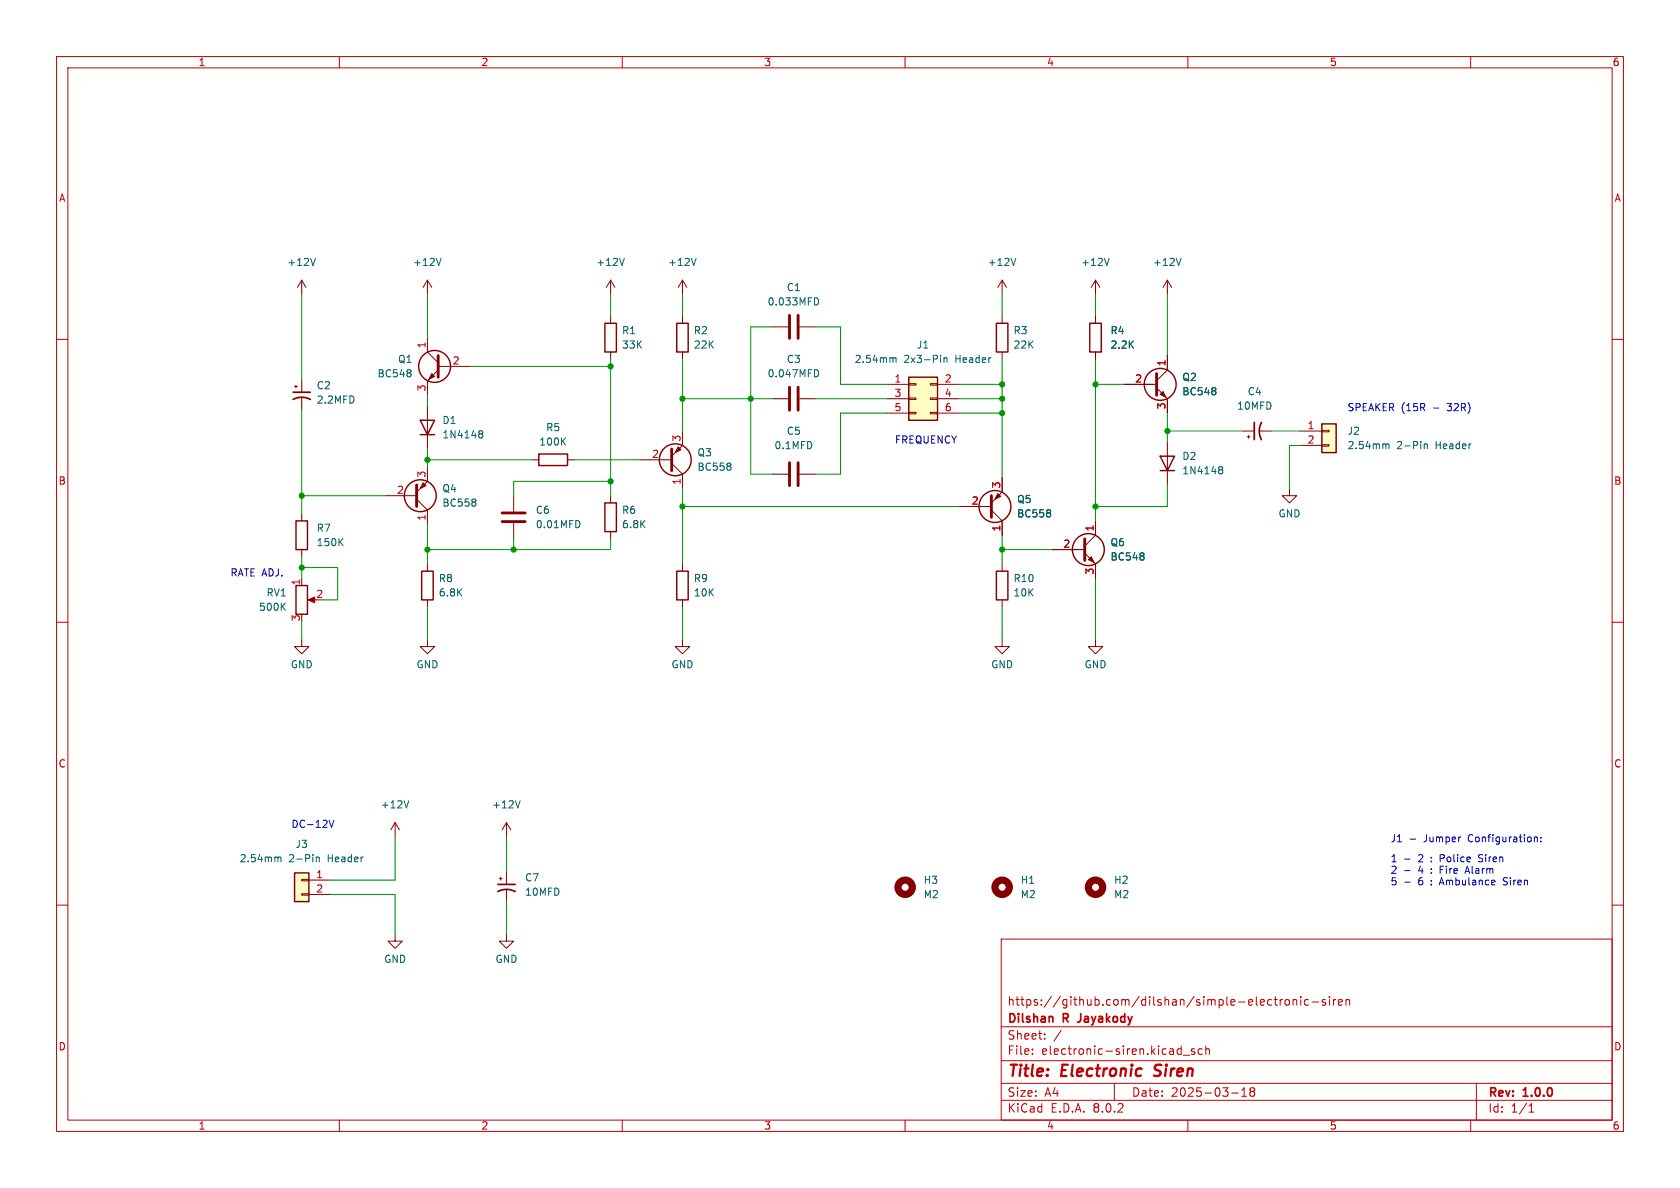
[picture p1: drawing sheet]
<svg xmlns="http://www.w3.org/2000/svg" width="297mm" height="210mm" viewBox="0 0 297 210" stroke-linecap="round" stroke-linejoin="round" font-family="sans-serif">
<g fill="none" stroke="#c20000" stroke-width=".18">
<path d="M10 10h277v190h-277zM12 12h273v186h-273zM60 10v2M110 10v2M160 10v2M210 10v2M260 10v2M10 60h2M285 60h2M10 110h2M285 110h2M10 160h2"/>
<path d="M285 160h2M177 166h108v32h-108zM224.8 176.8l-.4-.1-.3 .3v.4l.1 .2h.6M225.2 176.7h.6M225.5 176.2v1.3l.3 .2M226.3 176.7v1M226.7 176.7l-.2 .1-.2 .2M227.2 176.8l.3-.1 .4 .1 .1 .6-.2 .2-.3 .1-.3-.1zM228.6 176.8l.2-.1 .4 .1v.9M228.6 176.7v1M230 176.2v.1M230 176.7v1"/>
<path d="M231.3 176.8l-.4-.1-.3 .3v.4l.1 .2h.6M232 177.1h1.1M234.3 176.8l-.3-.1-.3 .2 .1 .2 .5 .2v.3h-.6M235 176.2v.1M235 176.7v1M235.7 176.7v1M236.2 176.7l-.3 .1-.2 .2M236.6 177.2l.7-.1-.1-.3-.4-.1-.2 .2 .1 .7h.5M238 176.8l.2-.1 .3 .1 .1 .9M238 176.7v1M60 198v2M110 198v2"/>
<path d="M160 198v2M177 194.5h108M177 191.5h108M177 187.5h108M177 181.5h108M182.5 186.3v.1M182.5 185.5v.1M184.7 183.6v.1M184.7 182.8v.1M187.6 182.1l-1.3 2M197 191.5v3M208.7 185.4l.1 .1"/>
<path d="M208.8 184.9v1.5M208.8 186.3l-.1 .1M209.2 186.5h1.1M210 198v2M211.2 185.5l-.4-.1-.2 .2 .1 .2 .5 .2v.3h-.6M212.5 185.5l-.4-.1-.3 .3v.4l.2 .2h.5M213.2 185.5l.2-.1 .3 .1 .1 .9M213.2 184.9v1.5M217.7 193.2h1.2M219.5 193.8h.9M219.5 192.7l.5-.4v1.5M221.2 192.9l-.2 .3v.3l.2 .3 .5-.1 .1-.2-.1-.4-.2-.2"/>
<path d="M221.2 192.9l-.2-.2 .2-.4 .5 .1 .1 .2-.3 .3M221.2 192.9h.3M260 198v2M261 191.5v6.5M270.3 196.6h.9M270.3 195.5l.4-.4v1.5"/>
</g>
<path d="M204 190.1l.3 .1M204.3 188.4l-.1 .2v.4" fill="none" stroke="#c20000" stroke-width=".4"/>
<path d="M190.5 180.7h.1" fill="none" stroke="#c20000" stroke-width=".3"/>
<path d="M74.5 101h2.1v5h-2.1z" fill="none" stroke="#840000" stroke-width=".25"/>
<path d="M75.6 99.7v1.3M75.6 106v1.3" fill="none" stroke="#840000" stroke-width=".18"/>
<path d="M160.7 66.7h5v7.6h-5z" fill="#ffffc2"/>
<g fill="none" stroke="#840000" stroke-width=".18">
<path d="M156.8 67.9h3.9M156.8 70.5h3.9M156.8 73h3.9M160.7 72.9h1.2v.3h-1.2zM160.7 70.4h1.2v.2h-1.2zM160.7 67.8h1.2v.3h-1.2zM164.5 72.9h1.2v.3h-1.2zM164.5 70.4h1.2v.2h-1.2zM164.5 67.8h1.2v.3h-1.2zM165.7 67.9h3.8M165.7 70.5h3.8M165.7 73h3.8"/>
<path d="M177.2 113v1.3h1.2l-1.2 1.3-1.3-1.3h1.3M193.7 113v1.3h1.2l-1.2 1.3-1.3-1.3h1.3"/>
</g>
<path d="M160.7 66.7h5v7.6h-5z" fill="none" stroke="#840000" stroke-width=".25"/>
<path d="M157.9 63.4l.2-.2 .3 .1v.8M166.3 62.8v.1M166.9 63.4l.2-.2 .3 .1v.8M166.9 63.2v.9" fill="none" stroke="#006464" stroke-width=".18"/>
<g fill="none" stroke="#840000" stroke-width="1.3">
<circle cx="160" cy="156.8" r="1.27"/>
<circle cx="177.2" cy="156.8" r="1.27"/>
<circle cx="193.7" cy="156.8" r="1.27"/>
</g>
<path d="M52.1 154.3h2.5v5.1h-2.5z" fill="#ffffc2"/>
<g fill="none" stroke="#840000" stroke-width=".18">
<path d="M53.3 49.5l-.7 1.3M53.3 49.5v2.6M53.3 49.5l.8 1.3M75.6 49.5v2.6M75.6 59.7v2.5l1.9 1.9M75.6 49.5l-.8 1.3M75.6 49.5l.7 1.3M107.9 49.5v2.6M107.9 55.9v1.3M107.9 49.5l-.7 1.3M107.9 49.5l.8 1.3M120.6 49.5v2.6"/>
<path d="M120.6 55.9v1.3M120.6 49.5l-.7 1.3M120.6 49.5l.8 1.3M136.5 57.8h2.8M141.4 57.8h2.7M177.2 49.5v2.6M177.2 55.9v1.3M177.2 49.5l-.8 1.3M177.2 49.5l.7 1.3M193.7 49.5v2.6M193.7 55.9v1.3M193.7 49.5l-.8 1.3"/>
<path d="M193.7 49.5l.7 1.3M206.4 49.5l-.8 1.3M206.4 49.5v2.6M206.4 49.5l.7 1.3M52.1 68.3h.5M52.3 68.1v.5M53.3 67.3v2M53.3 70.4v2M75.6 71.8v7.6M77.5 65.4l-1.9 1.9v2.6M77.5 64.8h5.7M107.9 62.2v1.3"/>
<path d="M120.6 76.2v2.5l-1.9 1.9M120.6 62.2v1.3M136.5 70.5h2.8M141.4 70.5h2.7M177.2 62.2v1.3M193.7 62.2v1.3M198.8 67.9h5.7M204.5 68.6l1.9 1.9v2.5M206.4 62.9v2.5l-1.9 1.9M206.4 78.1v7.6M219.7 76.2h2M220.5 77.2h.5"/>
<path d="M220.7 77v.5M222.8 76.2h2M53.3 90.8v1.3M53.3 97.2v1.2M67.9 87.6h5.8M73.7 88.3l1.9 1.9v2.5M75.6 82.6v2.5l-1.9 1.9M90.8 87.6v2.8M90.8 92.5v2.8M94 81.3h1.2M100.3 81.3h1.3M107.9 87.6v1.3"/>
<path d="M107.9 94v1.3M113 81.3h5.7M118.7 81.9l1.9 1.9v2.6M120.6 99.7v1.3M136.5 83.8h2.8M141.4 83.8h2.7M169.5 89.5h5.8M175.3 90.2l1.9 1.9v2.5M177.2 84.5v2.5l-1.9 1.9M177.2 99.7v1.3M186.1 97.2h5.7M191.8 97.8l1.9 1.9v2.5"/>
<path d="M193.7 92.1v2.5l-1.9 1.9M53.3 113v1.3h1.3l-1.3 1.3-1.2-1.3h1.2M53.3 102.2v1.3M54.9 106h1M75.6 113v1.3h1.2l-1.2 1.3-1.3-1.3h1.3M120.6 113v1.3h1.3l-1.3 1.3-1.2-1.3h1.2M120.6 106v1.3M177.2 106v1.3M53.3 158h1.3v.2h-1.3zM53.3 155.4h1.3v.3h-1.3zM54.6 155.6h3.8M54.6 158.1h3.8"/>
<path d="M69.8 145.4l-.7 1.3M69.8 145.4v2.6M69.8 145.4l.8 1.3M88.3 155.3h.5M88.5 155.1v.5M89.5 145.4v2.6M89.5 154.3v2M89.5 157.4v2M89.5 145.4l-.7 1.3M89.5 145.4l.8 1.3M69.8 165.1v1.3h1.3l-1.3 1.2-1.2-1.2h1.2M89.5 165.1v1.3h1.3l-1.3 1.2-1.2-1.2h1.2"/>
</g>
<g fill="none" stroke="#840000" stroke-width=".25">
<path d="M106.9 57.2h2.1v5h-2.1zM119.6 57.2h2.1v5h-2.1zM176.1 57.2h2.1v5h-2.1zM192.7 57.2h2v5h-2zM74.3 74.3h2.5l-1.2 2.5zM74.3 76.8h2.5M52.3 92.1h2.1v5.1h-2.1zM95.2 80.3h5.1v2h-5.1zM106.9 88.9h2.1v5.1h-2.1zM205.1 80.6h2.5l-1.2 2.6zM205.1 83.2h2.5M52.3 103.5h2.1v5.1h-2.1z"/>
<path d="M119.6 101h2.1v5h-2.1zM176.1 101h2.1v5h-2.1zM52.1 154.3h2.5v5.1h-2.5z"/>
<circle cx="76.8" cy="64.8" r="2.82"/>
<circle cx="205.1" cy="67.9" r="2.82"/>
<circle cx="74.3" cy="87.6" r="2.82"/>
<circle cx="119.4" cy="81.3" r="2.82"/>
<circle cx="175.9" cy="89.5" r="2.82"/>
<circle cx="192.4" cy="97.2" r="2.82"/>
</g>
<g fill="none" stroke="#006464" stroke-width=".18">
<path d="M55.8 45.7l-.5 1.2M78 45.7l-.4 1.2M110.4 45.7l-.5 1.2M123.1 45.7l-.5 1.2M144.3 52.6a.68 .68 0 0 1 .4 .7 .68 .68 0 0 1-.4 .6M179.6 45.7l-.4 1.2M196.1 45.7l-.4 1.2M208.8 45.7l-.4 1.2M72.6 65.4l.1 .2-.1 .2M72.6 66l.1 .1-.1 .5M84.7 76.6l.2 .1M84.7 76.2l.4-.1 .2 .2 .1 .1-.3 .3"/>
<path d="M84.9 76.7h.2M84.9 76.7h-.2M85.1 76.7l.3 .2-.1 .4-.2 .1h-.4M99.5 78l.5 .7M100 77.4l-.7 .7M144.3 65.3a.68 .68 0 0 1 .4 .7 .68 .68 0 0 1-.4 .6M214.8 68.6l.2 .2-.2 .2M214.8 69.1l.2 .2-.2 .4M60.1 95.7l.5 .8M60.6 95.2l-.7 .7M84 88.3l.1 .2-.1 .2M84 88.8l.1 .2-.1 .4"/>
<path d="M102.4 92.2l.1 .4-.1 .5M129.1 81.9l.1 .2-.1 .2M129.1 82.5l.1 .1-.1 .5M185.6 90.2l.1 .2-.1 .2M185.6 90.7l.1 .2-.1 .4M202.1 97.8l.2 .2-.2 .2M202.1 98.3l.2 .2-.2 .4M215.6 83h.1M215.6 82.6l.3-.1 .2 .1 .1 .2-.3 .2M215.7 83h.2M215.7 83l-.1 .1M215.9 83l.3 .3-.1 .3-.2 .2-.3-.1"/>
<path d="M49.9 107.2l.5 .7M50.4 106.6l-.7 .8M49.1 151.7l.2-.2 .3 .1 .1 .7M55.9 151.6l.2-.1 .3 .1 .1 .7M55.9 151.5v.8M72.3 141.5l-.5 1.3M92 141.5l-.5 1.3"/>
</g>
<g fill="none" stroke="#840000" stroke-width=".51">
<path d="M139.6 55.8v4M141.1 55.8v4M77.5 62.9v3.8M118.7 79.4v3.8M139.6 68.5v4M141.1 68.5v4M204.5 66v3.9M73.7 85.7v3.8M88.8 92.2h4M88.8 90.7h4M139.6 81.8v4.1M141.1 81.8v4.1"/>
<path d="M175.3 87.6v3.8M191.8 95.3v3.8"/>
</g>
<g fill="#840000" stroke="#840000" stroke-width=".18">
<path d="M74.8 85.3l.5 .6-1 .5z"/>
<path d="M76.3 66l.5 .5-1 .6z"/>
<path d="M119.9 79l.5 .5-1 .5z"/>
<path d="M205.1 69.7l.5-.5 .5 1z"/>
<path d="M176.4 87.2l.5 .6-1 .5z"/>
<path d="M54.5 106l1.1-.5v1.1z"/>
<path d="M192.4 98.9l.5-.5 .5 1z"/>
</g>
<path d="M51.8 70.6a3.2 3.2 0 0 1 3.1 0M51.8 69.3h3.1M221.7 74.7v3M223 74.7a3.2 3.2 0 0 0 0 3M88 157.6a3.2 3.2 0 0 1 3.1 0M88 156.3h3.1" fill="none" stroke="#840000" stroke-width=".3"/>
<path d="M233.7 74.9h2.5v5.1h-2.5z" fill="#ffffc2"/>
<g fill="none" stroke="#840000" stroke-width=".18">
<path d="M193.7 55.9v1.3M193.7 62.2v1.3M198.8 67.9h5M206.4 62.9v2.5M206.4 70.5v2.5M229.9 76.2h3.8M229.9 78.7h3.8M233.7 78.6h1.2v.3h-1.2zM233.7 76.1h1.2v.2h-1.2zM169.5 89.5h5.8M177.2 84.5v2.5M177.2 92.1v2.5"/>
<path d="M186.1 97.2h5M193.7 92.1v2.5M193.7 99.7v2.5M228 86.4v1.2h1.2l-1.2 1.3-1.3-1.3h1.3"/>
</g>
<path d="M233.7 74.9h2.5v5.1h-2.5z" fill="none" stroke="#840000" stroke-width=".25"/>
<path d="M214.8 68.6l.2 .2-.2 .2M214.8 69.1l.2 .2-.2 .4M245 78.7l.2-.2h.3l.1 .8M251.8 78.6l.2-.1h.3v.8M251.8 78.5v.8M185.6 90.2l.1 .2-.1 .2M185.6 90.7l.1 .2-.1 .4M202.1 97.8l.2 .2-.2 .2M202.1 98.3l.2 .2-.2 .4" fill="none" stroke="#006464" stroke-width=".18"/>
<g fill="none" stroke="#0000c2" stroke-width=".18">
<path d="M58.2 145l.4 1.3 .4-1.3M248.3 151.9h1M248.3 153.9h1M248.3 155.9h1M249.3 148.3h1M253 152.2v.1M253 151.6v.1M253 153.6v.1M253 154.3v.1M253 155.6v.2M253 156.3v.1M259.1 154h.6"/>
<path d="M259.4 153.1l-.4 1.3M261.4 152.3h.2M261.6 151.1l-.2 .2 .2 .4M265.7 156.4h.2M266 155.2l-.3 .2 .3 .4M271.3 148h.4l.1 .8M272.4 148.7v.1M272.4 148v.1"/>
</g>
<g fill="none" stroke="#009600" stroke-width=".18">
<path d="M53.3 52.1v15.2M75.6 52.1v7.6M107.9 52.1v3.8M120.6 52.1v3.8M136.5 57.8h-3.8v26h3.8M144.1 57.8h4.5v10.1h8.2M177.2 52.1v3.8M193.7 52.1v3.8M206.4 52.1v10.8M53.3 72.4v18.4M75.6 69.9v1.9M75.6 79.4v3.2"/>
<path d="M83.2 64.8h24.7M107.9 63.5v24.1M120.6 63.5v12.7M120.6 70.5h15.9M144.1 70.5h12.7M156.8 73h-8.2v10.8h-4.5M169.5 73h7.7M169.5 70.5h7.7M169.5 67.9h7.7M177.2 63.5v21M193.7 67.9h5.1M193.7 63.5v28.6"/>
<path d="M206.4 73v5.1M206.4 76.2h13.3M224.8 76.2h5.1M229.9 78.7h-1.9v7.7M53.3 98.4v3.8M53.3 87.6h14.6M75.6 81.3h18.4M75.6 92.7v7M90.8 95.3v1.9M101.6 81.3h11.4M107.9 95.3v1.9h-32.3M107.9 85.1h-17.1v2.5"/>
<path d="M120.6 86.4v13.3M120.6 89.5h48.9M177.2 94.6v5.1M177.2 97.2h8.9M206.4 85.7v3.8h-12.7M53.3 109.9v3.1M53.3 100.3h6.4v5.7h-2.6M75.6 107.3v5.7M120.6 107.3v5.7M177.2 107.3v5.7M193.7 102.2v10.8M58.4 158.1h11.4v7"/>
<path d="M69.8 148v7.6h-11.4M89.5 148v6.3M89.5 159.4v5.7"/>
</g>
<g fill="#009600" stroke="#009600" stroke-width=".18">
<circle cx="177.2" cy="97.2" r=".46"/>
<circle cx="206.4" cy="76.2" r=".46"/>
<circle cx="177.2" cy="67.9" r=".46"/>
<circle cx="177.2" cy="70.5" r=".46"/>
<circle cx="193.7" cy="89.5" r=".46"/>
<circle cx="193.7" cy="67.9" r=".46"/>
<circle cx="75.6" cy="97.2" r=".46"/>
<circle cx="107.9" cy="64.8" r=".46"/>
<circle cx="107.9" cy="85.1" r=".46"/>
<circle cx="75.6" cy="81.3" r=".46"/>
<circle cx="132.7" cy="70.5" r=".46"/>
<circle cx="120.6" cy="70.5" r=".46"/>
<circle cx="177.2" cy="73" r=".46"/>
<circle cx="120.6" cy="89.5" r=".46"/>
<circle cx="90.8" cy="97.2" r=".46"/>
<circle cx="53.3" cy="100.3" r=".46"/>
<circle cx="53.3" cy="87.6" r=".46"/>
</g>
<g font-size="2.8" fill="#c20000">
<text x="178" y="190.9">Title:</text>
<text x="187.7" y="190.9">Electronic</text>
<text x="204.9" y="190.9">Siren</text>
</g>
<g font-size="2.1" fill="#c20000">
<text x="178" y="178">https://github.com/dilshan/simple-electronic-siren</text>
<text x="178" y="184">Sheet:</text>
<text x="178" y="181.2">Dilshan</text>
<text x="188" y="181.2">R</text>
<text x="191.3" y="181.2">Jayakody</text>
<text x="178" y="186.7">File:</text>
<text x="184.1" y="186.7">electronic-siren.kicad_sch</text>
<text x="178" y="196.9">KiCad</text>
<text x="178" y="194.1">Size:</text>
<text x="184.7" y="194.1">A4</text>
<text x="185.7" y="196.9">E.D.A.</text>
<text x="193.3" y="196.9">8.0.2</text>
<text x="200" y="194.1">Date:</text>
<text x="207" y="194.1">2025-03-18</text>
<text x="263" y="194.3">Rev:</text>
<text x="263" y="196.9">Id:</text>
<text x="267.1" y="196.9">1/1</text>
<text x="269.4" y="194.3">1.0.0</text>
</g>
<g font-size="1.8" fill="#c20000">
<text x="35" y="11.9">1</text>
<text x="85" y="11.9">2</text>
<text x="135" y="11.9">3</text>
<text x="185" y="11.9">4</text>
<text x="235" y="11.9">5</text>
<text x="285" y="11.9">6</text>
<text x="10.3" y="35.9">A</text>
<text x="285.3" y="35.9">A</text>
<text x="10.3" y="85.9">B</text>
<text x="285.3" y="85.9">B</text>
<text x="10.3" y="135.9">C</text>
<text x="285.3" y="135.9">C</text>
<text x="10.3" y="185.9">D</text>
<text x="285.3" y="185.9">D</text>
<text x="35" y="199.9">1</text>
<text x="85" y="199.9">2</text>
<text x="135" y="199.9">3</text>
<text x="185" y="199.9">4</text>
<text x="235" y="199.9">5</text>
<text x="285" y="199.9">6</text>
</g>
<g font-size="1.8" fill="#006464">
<text x="50.7" y="47.2">+12V</text>
<text x="72.9" y="47.2">+12V</text>
<text x="105.3" y="47.2">+12V</text>
<text x="118" y="47.2">+12V</text>
<text x="174.5" y="47.2">+12V</text>
<text x="191" y="47.2">+12V</text>
<text x="203.7" y="47.2">+12V</text>
<text x="139" y="51.7">C1</text>
<text x="109.9" y="59.3">R1</text>
<text x="122.6" y="59.3">R2</text>
<text x="135.6" y="54.2">0.033MFD</text>
<text x="179.1" y="59.3">R3</text>
<text x="196.2" y="59.3">R4</text>
<text x="70.3" y="64.4">Q1</text>
<text x="109.9" y="61.8">33K</text>
<text x="122.6" y="61.8">22K</text>
<text x="139" y="64.4">C3</text>
<text x="151" y="64.4">2.54mm</text>
<text x="159.8" y="64.4">2x3-Pin</text>
<text x="162" y="61.8">J1</text>
<text x="169" y="64.4">Header</text>
<text x="179.1" y="61.8">22K</text>
<text x="196.2" y="61.8">2.2K</text>
<text x="55.9" y="69">C2</text>
<text x="55.9" y="71.6">2.2MFD</text>
<text x="66.6" y="66.9">BC548</text>
<text x="135.6" y="66.9">0.047MFD</text>
<text x="208.9" y="70.1">BC548</text>
<text x="208.9" y="67.5">Q2</text>
<text x="220.5" y="70.1">C4</text>
<text x="78.1" y="75.2">D1</text>
<text x="78.1" y="77.7">1N4148</text>
<text x="96.4" y="76.4">R5</text>
<text x="139" y="77.1">C5</text>
<text x="218.6" y="72.6">10MFD</text>
<text x="238.1" y="77.1">J2</text>
<text x="95.2" y="79">100K</text>
<text x="123.2" y="83.4">BC558</text>
<text x="123.2" y="80.9">Q3</text>
<text x="136.8" y="79.6">0.1MFD</text>
<text x="208.9" y="81.5">D2</text>
<text x="238.1" y="79.6">2.54mm</text>
<text x="246.9" y="79.6">2-Pin</text>
<text x="253.9" y="79.6">Header</text>
<text x="78.1" y="89.8">BC558</text>
<text x="78.1" y="87.2">Q4</text>
<text x="179.7" y="89.1">Q5</text>
<text x="208.9" y="84">1N4148</text>
<text x="55.9" y="94.2">R7</text>
<text x="94.6" y="91">C6</text>
<text x="94.6" y="93.6">0.01MFD</text>
<text x="109.9" y="91">R6</text>
<text x="109.9" y="93.6">6.8K</text>
<text x="179.7" y="91.7">BC558</text>
<text x="225.9" y="91.7">GND</text>
<text x="55.9" y="96.7">150K</text>
<text x="196.2" y="99.3">BC548</text>
<text x="196.2" y="96.7">Q6</text>
<text x="47" y="105.6">RV1</text>
<text x="77.5" y="103.1">R8</text>
<text x="77.5" y="105.6">6.8K</text>
<text x="122.6" y="103.1">R9</text>
<text x="122.6" y="105.6">10K</text>
<text x="179.1" y="103.1">R10</text>
<text x="179.1" y="105.6">10K</text>
<text x="45.7" y="108.2">500K</text>
<text x="51.3" y="118.3">GND</text>
<text x="73.5" y="118.3">GND</text>
<text x="118.6" y="118.3">GND</text>
<text x="175.1" y="118.3">GND</text>
<text x="191.6" y="118.3">GND</text>
<text x="67.2" y="143.1">+12V</text>
<text x="86.9" y="143.1">+12V</text>
<text x="42.3" y="152.6">2.54mm</text>
<text x="51.1" y="152.6">2-Pin</text>
<text x="52.1" y="150.1">J3</text>
<text x="58" y="152.6">Header</text>
<text x="92.7" y="156">C7</text>
<text x="92.7" y="158.5">10MFD</text>
<text x="163.2" y="159">M2</text>
<text x="163.2" y="156.4">H3</text>
<text x="180.3" y="159">M2</text>
<text x="180.3" y="156.4">H1</text>
<text x="196.9" y="159">M2</text>
<text x="196.9" y="156.4">H2</text>
<text x="67.8" y="170.4">GND</text>
<text x="87.5" y="170.4">GND</text>
</g>
<g font-size="1.8" fill="#a90000">
<text x="75.3" y="61.7" transform="rotate(-90 75.3 61.7)">1</text>
<text x="79.9" y="64.5">2</text>
<text x="206.1" y="64.8" transform="rotate(-90 206.1 64.8)">1</text>
<text x="75.3" y="69.3" transform="rotate(-90 75.3 69.3)">3</text>
<text x="158" y="67.7">1</text>
<text x="158" y="70.2">3</text>
<text x="166.9" y="67.7">2</text>
<text x="166.9" y="70.2">4</text>
<text x="200.6" y="67.7">2</text>
<text x="158" y="72.8">5</text>
<text x="166.9" y="72.8">6</text>
<text x="206.1" y="72.5" transform="rotate(-90 206.1 72.5)">3</text>
<text x="231.1" y="75.9">1</text>
<text x="115.2" y="81">2</text>
<text x="120.4" y="78.2" transform="rotate(-90 120.4 78.2)">3</text>
<text x="231.1" y="78.5">2</text>
<text x="70.1" y="87.4">2</text>
<text x="75.3" y="84.5" transform="rotate(-90 75.3 84.5)">3</text>
<text x="120.4" y="85.8" transform="rotate(-90 120.4 85.8)">1</text>
<text x="171.7" y="89.3">2</text>
<text x="176.9" y="86.4" transform="rotate(-90 176.9 86.4)">3</text>
<text x="75.3" y="92.1" transform="rotate(-90 75.3 92.1)">1</text>
<text x="176.9" y="94.1" transform="rotate(-90 176.9 94.1)">1</text>
<text x="193.4" y="94.1" transform="rotate(-90 193.4 94.1)">1</text>
<text x="187.9" y="96.9">2</text>
<text x="193.4" y="101.7" transform="rotate(-90 193.4 101.7)">3</text>
<text x="53.1" y="103.6" transform="rotate(-90 53.1 103.6)">1</text>
<text x="55.8" y="105.8">2</text>
<text x="53.1" y="109.9" transform="rotate(-90 53.1 109.9)">3</text>
<text x="55.8" y="155.3">1</text>
<text x="55.8" y="157.9">2</text>
</g>
<g font-size="1.8" fill="#0000c2">
<text x="238.1" y="72.8">SPEAKER (15R</text>
<text x="253.4" y="72.8">-</text>
<text x="256.2" y="72.8">32R)</text>
<text x="158.1" y="78.5">FREQUENCY</text>
<text x="40.6" y="102">RATE ADJ.</text>
<text x="51.4" y="146.4">DC-12V</text>
<text x="245.7" y="149">J1</text>
<text x="251.8" y="149">Jumper</text>
<text x="259.8" y="149">Configuration:</text>
<text x="245.7" y="152.5">1</text>
<text x="245.7" y="154.6">2</text>
<text x="250.9" y="152.5">2</text>
<text x="250.9" y="154.6">4</text>
<text x="255" y="152.5">Police</text>
<text x="255" y="154.6">Fire</text>
<text x="259.8" y="154.6">Alarm</text>
<text x="262.1" y="152.5">Siren</text>
<text x="245.7" y="156.6">5</text>
<text x="250.9" y="156.6">6</text>
<text x="255" y="156.6">Ambulance</text>
<text x="266.4" y="156.6">Siren</text>
</g>
</svg>
